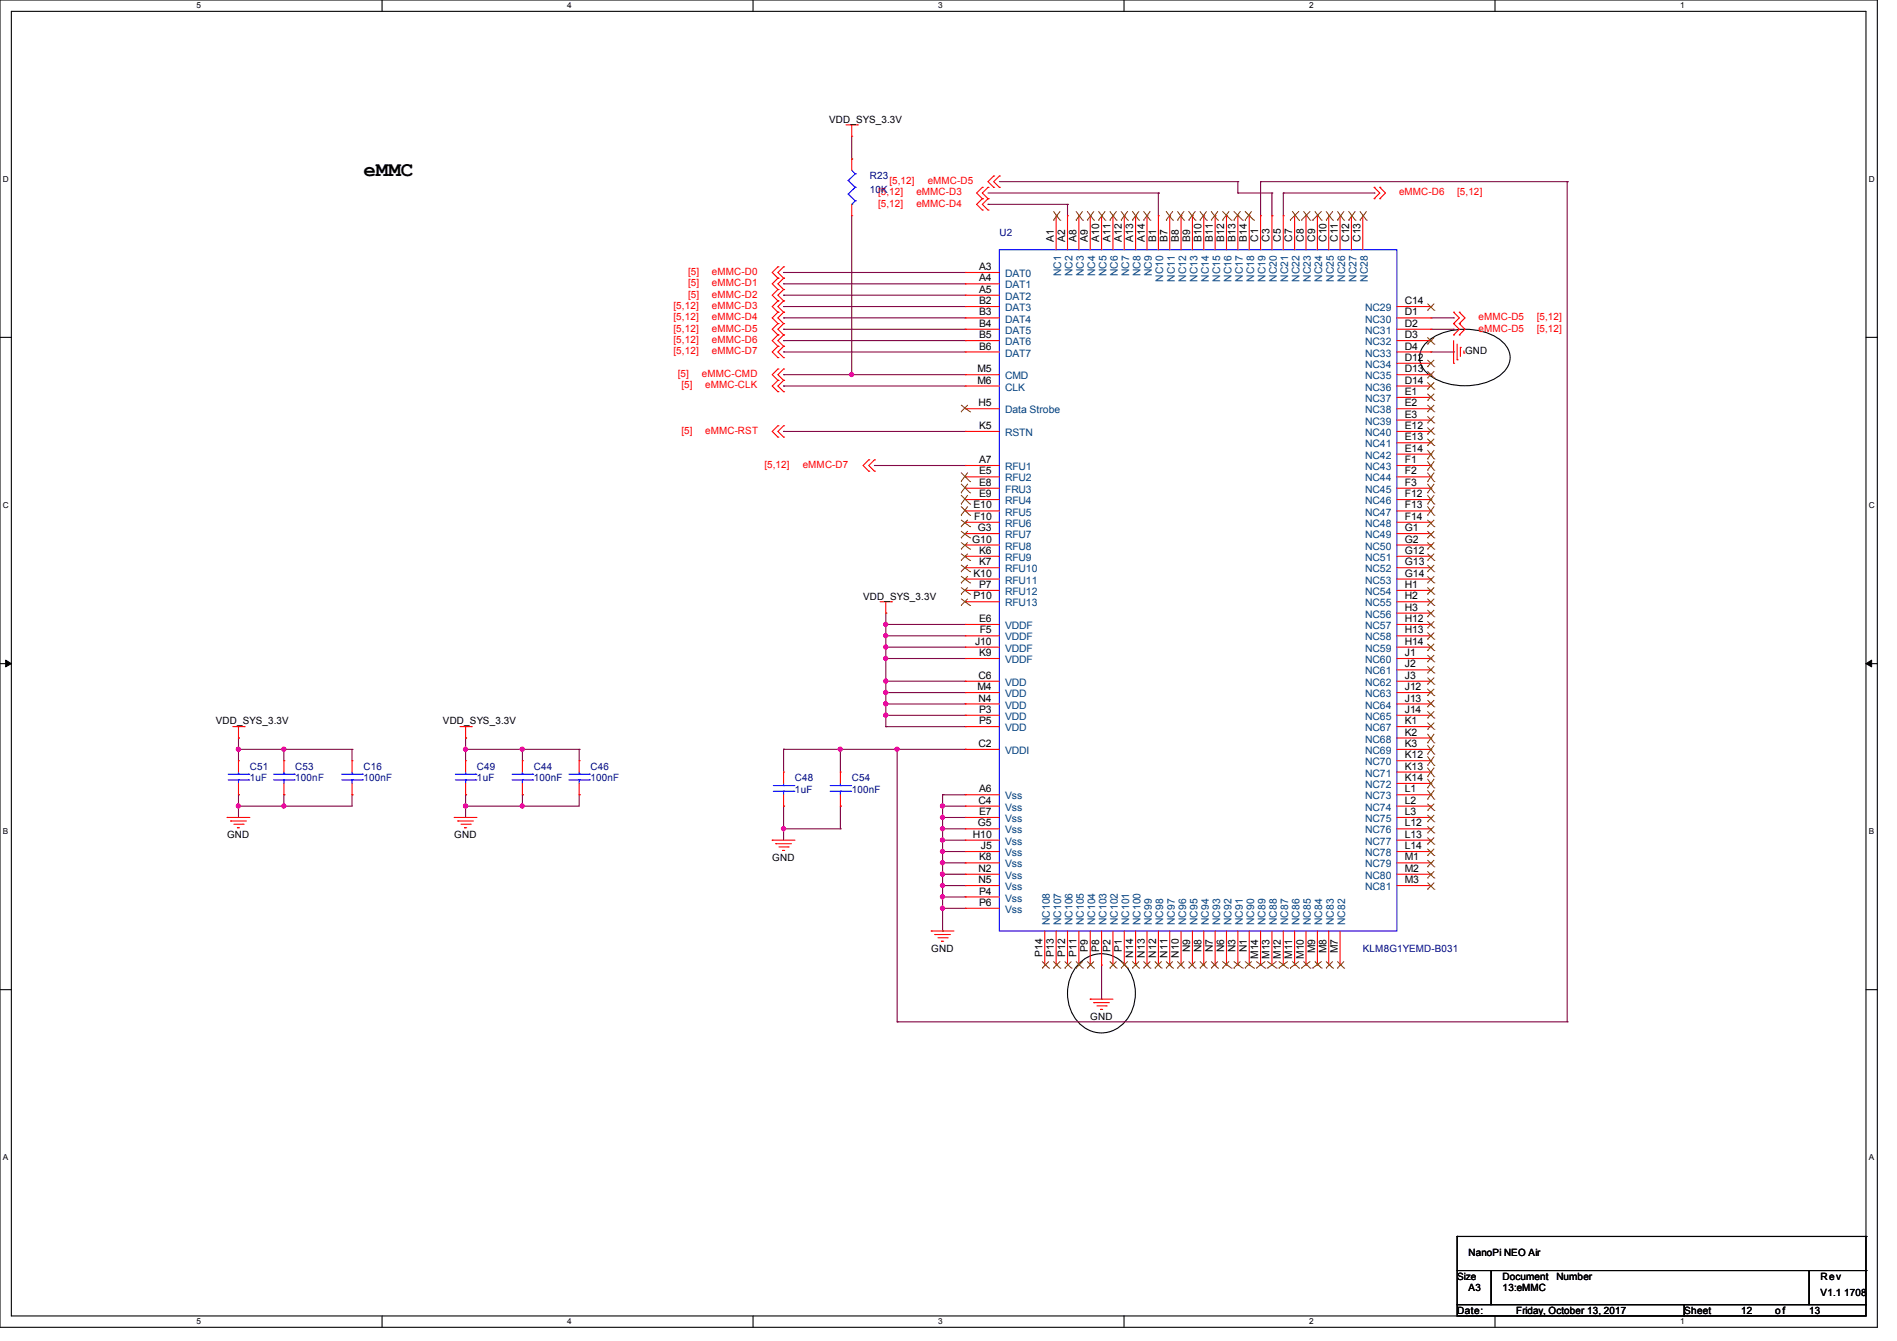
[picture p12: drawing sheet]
<svg xmlns="http://www.w3.org/2000/svg" width="297mm" height="210mm" viewBox="0 0 297 210" stroke-linecap="round" stroke-linejoin="round" font-family="sans-serif">
<path d="M0 0h293.9v207.9h-293.9zM1.8 1.8h290.3v204.3h-290.3z" fill="none" stroke="#000" stroke-width=".17"/>
<g fill="#fff">
<path d="M30.8 .2h.7v1.4h-.7z"/>
<path d="M30.8 206.2h.7v1.4h-.7z"/>
</g>
<path d="M59.8 0v1.8M59.8 206.1v1.8" fill="none" stroke="#000" stroke-width=".17"/>
<g fill="#fff">
<path d="M88.8 .2h.7v1.4h-.7z"/>
<path d="M88.8 206.2h.7v1.4h-.7z"/>
</g>
<path d="M117.9 0v1.8M117.9 206.1v1.8" fill="none" stroke="#000" stroke-width=".17"/>
<g fill="#fff">
<path d="M146.9 .2h.7v1.4h-.7z"/>
<path d="M146.9 206.2h.7v1.4h-.7z"/>
</g>
<path d="M176 0v1.8M176 206.1v1.8" fill="none" stroke="#000" stroke-width=".17"/>
<g fill="#fff">
<path d="M205 .2h.7v1.4h-.7z"/>
<path d="M205 206.2h.7v1.4h-.7z"/>
</g>
<path d="M234.1 0v1.8M234.1 206.1v1.8" fill="none" stroke="#000" stroke-width=".17"/>
<g fill="#fff">
<path d="M263.1 .2h.6v1.4h-.6z"/>
<path d="M263.1 206.2h.6v1.4h-.6z"/>
<path d="M.5 27.3h.9v1.4h-.9z"/>
<path d="M292.6 27.3h.9v1.4h-.9z"/>
<path d="M.5 78.4h.9v1.4h-.9z"/>
<path d="M292.6 78.4h.9v1.4h-.9z"/>
</g>
<path d="M0 52.8h1.8M292.1 52.8h1.8" fill="none" stroke="#000" stroke-width=".17"/>
<g fill="#fff">
<path d="M.5 129.5h.8v1.4h-.8z"/>
<path d="M292.6 129.5h.8v1.4h-.8z"/>
</g>
<path d="M0 103.9h1.8M292.1 103.9h1.8" fill="none" stroke="#000" stroke-width=".17"/>
<path d="M.9 103.4l.9 .5-.9 .5zM292.1 103.9l.9-.5v1z" fill="#000" stroke="#000" stroke-width=".16"/>
<g fill="#fff">
<path d="M.5 180.5h.8v1.4h-.8z"/>
<path d="M292.6 180.5h.8v1.4h-.8z"/>
</g>
<g fill="none" stroke="#000" stroke-width=".17">
<path d="M223.6 53.4a9.9 9.9 0 0 1 11.5 0 3.2 3.2 0 0 1 0 5.2 9.9 9.9 0 0 1-11.5 0 3.2 3.2 0 0 1 0-5.2zM0 155h1.8M169.3 150.5a4.8 4.8 0 0 1 7.4 1.4 6.8 6.8 0 0 1-1.8 9.2 5 5 0 0 1-7.2-2.7 6.9 6.9 0 0 1 1.6-7.9zM292.1 155h1.8M228.1 199h5.4v5.3h-5.4zM228.1 193.6h.1M228.1 193.6v5.4M228.1 193.6h64M233.5 199h49.8v5.3h-49.8zM283.3 199h8.8v5.3h-8.8zM292.1 193.6h.1M292.1 199h.1"/>
<path d="M292.1 193.6v5.4M228.1 204.3h35.6v1.8h-35.6zM263.7 204.3h28.4v1.8h-28.4z"/>
</g>
<g fill="none" stroke="#800040" stroke-width=".17">
<path d="M133.3 24.9h.1M133.3 21.3v3.6M133.3 33.8v24.9M154.7 32h.1M154.7 30.2h26.7M154.7 32h12.4M156.5 28.4h37.3M167.1 32h.1M167.1 32v1.8M181.4 30.2h.1M181.4 30.2v3.6M193.8 28.4h.1"/>
<path d="M193.8 30.2h.1M193.8 30.2h5.3M193.8 28.4v1.8M197.4 28.4h.1M197.4 28.4v5.4M197.4 28.4h48M199.1 30.2h.1M199.1 33.8h.1M199.1 30.2v3.6M200.9 30.2h.1M200.9 30.2v3.6M200.9 30.2h14.2"/>
<path d="M215.1 30.2h.1M245.4 28.4h.1M245.4 28.4v131.6M122.7 42.7h.1M122.7 44.4h.1M122.7 46.2h.1M122.7 48h.1M122.7 49.8h.1M122.7 51.6h.1M122.7 53.3h.1M122.7 55.1h.1M122.7 58.7h.1"/>
<path d="M122.7 42.7h28.4M122.7 44.4h28.4M122.7 46.2h28.4M122.7 48h28.4M122.7 49.8h28.4M122.7 51.6h28.4M122.7 53.3h28.4M122.7 55.1h28.4M122.7 58.7h28.4M133.3 58.7h.1M224 49.8h3.6M224 51.6h3.6"/>
<path d="M224 55.1h3.6M227.6 55.1h.1M227.6 51.6h.1M227.6 49.8h.1M122.7 60.5h.1M122.7 67.6h.1M122.7 60.5h28.4M122.7 67.6h28.4M136.9 72.9h.1M136.9 72.9h14.2M138.7 97.8h.1M138.7 96h.1"/>
<path d="M138.7 99.6h.1M138.7 97.8h12.4M138.7 96v17.8M138.7 99.6h12.4M37.3 117.3h.1M37.3 115.6h.1M37.3 117.3h17.8M37.3 115.6v3.5M44.4 117.3h.1M44.4 117.3v1.8M55.1 117.3h.1M55.1 117.3v1.8"/>
<path d="M72.9 115.6h.1M72.9 117.3h.1M72.9 117.3h17.8M72.9 115.6v3.5M81.8 117.3h.1M81.8 117.3v1.8M90.7 117.3h.1M90.7 117.3v1.8M122.7 117.3h.1M122.7 117.3h28.4M122.7 117.3v3.6M131.6 117.3h.1"/>
<path d="M131.6 117.3v3.6M138.7 101.3h.1M138.7 103.1h.1M138.7 106.7h.1M138.7 108.5h.1M138.7 110.2h.1M138.7 112h.1M138.7 113.8h.1M138.7 101.3h12.4M138.7 103.1h12.4M138.7 106.7h12.4M138.7 108.5h12.4"/>
<path d="M138.7 110.2h12.4M138.7 112h12.4M138.7 113.8h12.4M140.5 117.3h.1M140.5 117.3v42.7M151.1 117.3h.1M37.3 126.2h.1M37.3 124.5h.1M37.3 124.5v3.5M44.4 124.5h.1M44.4 126.2h.1M44.4 124.5v1.7"/>
<path d="M55.1 124.5h.1M55.1 124.5v1.7h-17.8M72.9 126.2h.1M72.9 124.5h.1M72.9 124.5v3.5M81.8 124.5h.1M81.8 126.2h.1M81.8 124.5v1.7M90.7 124.5h.1M90.7 124.5v1.7h-17.8M122.7 129.8h.1M122.7 126.2h.1"/>
<path d="M122.7 126.2v5.4M122.7 129.8h8.9M131.6 129.8h.1M131.6 126.2h.1M131.6 126.2v3.6M147.6 124.5h.1M147.6 126.2h.1M147.6 128h.1M147.6 129.8h.1M147.6 131.6h.1M147.6 133.3h.1M147.6 135.1h.1"/>
<path d="M147.6 136.9h.1M147.6 138.7h.1M147.6 126.2h3.5M147.6 124.5h3.5M147.6 124.5v21.3M147.6 128h3.5M147.6 129.8h3.5M147.6 131.6h3.5M147.6 133.3h3.5M147.6 135.1h3.5M147.6 136.9h3.5M147.6 138.7h3.5"/>
<path d="M147.6 140.5h.1M147.6 142.2h.1M147.6 145.8h.1M147.6 140.5h3.5M147.6 142.2h3.5M172.5 156.5h.1M172.5 151.1v5.4M140.5 160h.1M140.5 160h104.9M245.4 160h.1"/>
</g>
<g fill="#f0f" stroke="#f0f" stroke-width=".17">
<circle cx="81.8" cy="126.2" r=".32"/>
<circle cx="72.9" cy="126.2" r=".32"/>
<circle cx="44.4" cy="117.3" r=".32"/>
<circle cx="37.3" cy="117.3" r=".32"/>
<circle cx="44.4" cy="126.2" r=".32"/>
<circle cx="37.3" cy="126.2" r=".32"/>
<circle cx="138.7" cy="97.8" r=".32"/>
<circle cx="138.7" cy="99.5" r=".32"/>
<circle cx="138.7" cy="101.3" r=".32"/>
<circle cx="138.7" cy="108.4" r=".32"/>
<circle cx="138.7" cy="110.2" r=".32"/>
<circle cx="138.7" cy="112" r=".32"/>
<circle cx="122.7" cy="129.8" r=".32"/>
<circle cx="147.6" cy="126.2" r=".32"/>
<circle cx="147.6" cy="128" r=".32"/>
<circle cx="147.6" cy="129.8" r=".32"/>
<circle cx="147.6" cy="131.6" r=".32"/>
<circle cx="147.6" cy="133.3" r=".32"/>
<circle cx="147.6" cy="135.1" r=".32"/>
<circle cx="147.6" cy="136.9" r=".32"/>
<circle cx="147.6" cy="138.7" r=".32"/>
<circle cx="147.6" cy="140.4" r=".32"/>
<circle cx="147.6" cy="142.2" r=".32"/>
<circle cx="133.3" cy="58.7" r=".32"/>
<circle cx="81.8" cy="117.3" r=".32"/>
<circle cx="72.9" cy="117.3" r=".32"/>
<circle cx="131.6" cy="117.3" r=".32"/>
<circle cx="138.7" cy="106.7" r=".32"/>
<circle cx="138.7" cy="103.1" r=".32"/>
<circle cx="140.4" cy="117.3" r=".32"/>
</g>
<g fill="none" stroke="#f00" stroke-width=".17">
<path d="M132.5 19.6h1.7M133.3 19.6v1.7M134.2 19.6h.1M133.3 21.3h.1M133.3 24.9h.1M133.3 33.8h.1M133.3 24.9v1.8M133.3 32v1.8M153.8 32.9h.1M153.8 31.1h.1M153.8 29.3h.1M153.8 31.1l-.9 .9 .9 .9"/>
<path d="M153.8 29.3l-.9 .9 .9 .9M154.7 32.9h.1M154.7 31.1h.1M154.7 29.3h.1M154.7 31.1l-.9 .9 .9 .9M154.7 29.3l-.9 .9 .9 .9M155.6 29.3h.1M155.6 27.6h.1M155.6 27.6l-.9 .8 .9 .9M156.5 29.3h.1M156.5 27.6h.1M156.5 27.6l-.9 .8 .9 .9"/>
<path d="M165.4 33.8h.1M165.4 33.8v5.3M167.1 33.8h.1M167.1 33.8v5.3M168.9 33.8h.1M168.9 33.8v5.3M170.7 33.8h.1M170.7 33.8v5.3M172.5 33.8h.1M172.5 33.8v5.3M174.2 33.8h.1M174.2 33.8v5.3"/>
<path d="M176 33.8h.1M176 33.8v5.3M177.8 33.8h.1M177.8 33.8v5.3M179.6 33.8h.1M179.6 33.8v5.3M181.4 33.8h.1M181.4 33.8v5.3M183.1 33.8h.1M183.1 33.8v5.3M184.9 33.8h.1M184.9 33.8v5.3"/>
<path d="M186.7 33.8h.1M186.7 33.8v5.3M188.5 33.8h.1M188.5 33.8v5.3M190.2 33.8h.1M190.2 33.8v5.3M192 33.8h.1M192 33.8v5.3M193.8 33.8h.1M193.8 33.8v5.3M195.6 33.8h.1M195.6 33.8v5.3"/>
<path d="M197.4 33.8h.1M197.4 33.8v5.3M199.1 33.8h.1M199.1 33.8v5.3M200.9 33.8h.1M200.9 33.8v5.3M202.7 33.8h.1M202.7 33.8v5.3M204.5 33.8h.1M204.5 33.8v5.3M206.2 33.8h.1M206.2 33.8v5.3"/>
<path d="M208 33.8h.1M208 33.8v5.3M209.8 33.8h.1M209.8 33.8v5.3M211.6 33.8h.1M211.6 33.8v5.3M213.4 33.8h.1M213.4 33.8v5.3M215.1 31.1h.1M215.1 29.3h.1M215.1 29.3l.9 .9-.9 .9M216 31.1h.1"/>
<path d="M216 29.3h.1M216 29.3l.9 .9-.9 .9M121.8 59.6h.1M121.8 57.8h.1M121.8 43.6h.1M121.8 41.8h.1M121.8 45.3h.1M121.8 47.1h.1M121.8 48.9h.1M121.8 50.7h.1M121.8 52.5h.1M121.8 54.2h.1"/>
<path d="M121.8 56h.1M121.8 59.6l-.9 .9 .9 .8M121.8 57.8l-.9 .9 .9 .9M121.8 41.8l-.9 .9 .9 .9M121.8 43.6l-.9 .8 .9 .9M121.8 45.3l-.9 .9 .9 .9M121.8 47.1l-.9 .9 .9 .9M121.8 48.9l-.9 .9 .9 .9M121.8 50.7l-.9 .9 .9 .9M121.8 52.5l-.9 .8 .9 .9M121.8 54.2l-.9 .9 .9 .9M122.7 59.6h.1"/>
<path d="M122.7 57.8h.1M122.7 43.6h.1M122.7 41.8h.1M122.7 45.3h.1M122.7 47.1h.1M122.7 48.9h.1M122.7 50.7h.1M122.7 52.5h.1M122.7 54.2h.1M122.7 56h.1M122.7 59.6l-.9 .9 .9 .8M122.7 57.8l-.9 .9 .9 .9"/>
<path d="M122.7 41.8l-.9 .9 .9 .9M122.7 43.6l-.9 .8 .9 .9M122.7 45.3l-.9 .9 .9 .9M122.7 47.1l-.9 .9 .9 .9M122.7 48.9l-.9 .9 .9 .9M122.7 50.7l-.9 .9 .9 .9M122.7 52.5l-.9 .8 .9 .9M122.7 54.2l-.9 .9 .9 .9M151.1 42.7h.1M151.1 44.4h.1M151.1 46.2h.1M151.1 48h.1"/>
<path d="M151.1 49.8h.1M151.1 51.6h.1M151.1 53.3h.1M151.1 55.1h.1M151.1 58.7h.1M151.1 42.7h5.4M151.1 44.4h5.4M151.1 46.2h5.4M151.1 48h5.4M151.1 49.8h5.4M151.1 51.6h5.4M151.1 53.3h5.4"/>
<path d="M151.1 55.1h5.4M151.1 58.7h5.4M218.7 48h5.3M218.7 49.8h5.3M218.7 51.6h5.3M218.7 53.3h5.3M218.7 55.1h5.3M218.7 56.9h5.3M218.7 58.7h5.3M224 48h.1M224 49.8h.1M224 51.6h.1"/>
<path d="M224 53.3h.1M224 55.1h.1M224 56.9h.1M224 58.7h.1M227.6 56.9h.1M227.6 52.5h.1M227.6 50.7h.1M227.6 48.9h.1M227.6 53.3v3.6M227.6 50.7l.9 .9-.9 .9M227.6 48.9l.9 .9-.9 .9M228.1 56.3h.1"/>
<path d="M228.1 53.9v2.4M228.5 52.5h.1M228.5 50.7h.1M228.5 48.9h.1M228.5 50.7l.9 .9-.9 .9M228.5 48.9l.9 .9-.9 .9M228.6 54.4h.1M228.6 54.4v1.4M229.2 55.3h.1M229.2 54.9v.4M121.8 61.3h.1M121.8 68.5h.1"/>
<path d="M121.8 66.7h.1M121.8 66.7l-.9 .9 .9 .9M122.7 61.3h.1M122.7 68.5h.1M122.7 66.7h.1M122.7 66.7l-.9 .9 .9 .9M136 73.8h.1M136 72h.1M136 72l-.9 .9 .9 .9M136.9 73.8h.1M136.9 72h.1M136.9 72l-.9 .9 .9 .9"/>
<path d="M151.1 72.9h.1M151.1 74.7h.1M151.1 76.5h.1M151.1 78.2h.1M151.1 64h.1M151.1 67.6h.1M151.1 60.5h.1M151.1 72.9h5.4M151.1 60.5h5.4M151.1 64h5.4M151.1 74.7h5.4M151.1 76.5h5.4"/>
<path d="M151.1 78.2h5.4M151.1 67.6h5.4M218.7 72.9h5.3M218.7 60.5h5.3M218.7 62.2h5.3M218.7 64h5.3M218.7 65.8h5.3M218.7 74.7h5.3M218.7 76.5h5.3M218.7 78.2h5.3M218.7 67.6h5.3M218.7 69.3h5.3"/>
<path d="M218.7 71.1h5.3M224 60.5h.1M224 62.2h.1M224 64h.1M224 65.8h.1M224 67.6h.1M224 69.3h.1M224 71.1h.1M224 72.9h.1M224 74.7h.1M224 76.5h.1M224 78.2h.1"/>
<path d="M137.8 94.2h1.8M138.7 96h.1M138.7 94.2v1.8M139.6 94.2h.1M151.1 97.8h.1M151.1 80h.1M151.1 99.6h.1M151.1 81.8h.1M151.1 83.6h.1M151.1 85.3h.1M151.1 87.1h.1M151.1 88.9h.1"/>
<path d="M151.1 90.7h.1M151.1 92.5h.1M151.1 94.2h.1M151.1 94.2h5.4M151.1 97.8h5.4M151.1 80h5.4M151.1 99.6h5.4M151.1 81.8h5.4M151.1 83.6h5.4M151.1 85.3h5.4M151.1 87.1h5.4M151.1 88.9h5.4"/>
<path d="M151.1 90.7h5.4M151.1 92.5h5.4M218.7 94.2h5.3M218.7 97.8h5.3M218.7 80h5.3M218.7 99.6h5.3M218.7 81.8h5.3M218.7 83.6h5.3M218.7 85.3h5.3M218.7 87.1h5.3M218.7 88.9h5.3M218.7 90.7h5.3"/>
<path d="M218.7 92.5h5.3M218.7 96h5.3M224 80h.1M224 81.8h.1M224 83.6h.1M224 85.3h.1M224 87.1h.1M224 88.9h.1M224 90.7h.1M224 92.5h.1M224 94.2h.1M224 96h.1"/>
<path d="M224 97.8h.1M224 99.6h.1M36.4 113.8h1.8M37.3 115.6h.1M37.3 119.1h.1M37.3 113.8v1.8M37.3 119.1v1.8M38.2 113.8h.1M44.4 119.1h.1M44.4 119.1v1.8M55.1 119.1h.1M55.1 119.1v1.8"/>
<path d="M72 113.8h1.8M72.9 115.6h.1M72.9 119.1h.1M72.9 113.8v1.8M72.9 119.1v1.8M73.8 113.8h.1M81.8 119.1h.1M81.8 119.1v1.8M90.7 119.1h.1M90.7 119.1v1.8M151.1 117.3h.1M151.1 106.7h.1"/>
<path d="M151.1 101.3h.1M151.1 103.1h.1M151.1 108.5h.1M151.1 110.2h.1M151.1 112h.1M151.1 113.8h.1M151.1 113.8h5.4M151.1 117.3h5.4M151.1 106.7h5.4M151.1 101.3h5.4M151.1 103.1h5.4M151.1 108.5h5.4"/>
<path d="M151.1 110.2h5.4M151.1 112h5.4M218.7 113.8h5.3M218.7 117.3h5.3M218.7 106.7h5.3M218.7 101.3h5.3M218.7 103.1h5.3M218.7 104.9h5.3M218.7 108.5h5.3M218.7 110.2h5.3M218.7 112h5.3M218.7 115.6h5.3"/>
<path d="M218.7 119.1h5.3M224 101.3h.1M224 103.1h.1M224 104.9h.1M224 106.7h.1M224 108.5h.1M224 110.2h.1M224 112h.1M224 113.8h.1M224 115.6h.1M224 117.3h.1M224 119.1h.1"/>
<path d="M35.6 128h.1M35.6 128h3.5M36.1 128.6h.1M36.1 128.6h2.5M36.6 129.1h1.5M37.2 129.6h.1M37.2 129.6h.3M37.3 124.5h.1M37.3 122.7v1.8M38.1 129.1h.1M44.4 124.5h.1M44.4 122.7v1.8"/>
<path d="M55.1 124.5h.1M55.1 122.7v1.8M71.1 128h.1M71.1 128h3.6M71.7 128.6h.1M71.7 128.6h2.4M72.2 129.1h1.4M72.7 129.6h.1M72.7 129.6h.4M72.9 124.5h.1M72.9 122.7v1.8M73.6 129.1h.1"/>
<path d="M81.8 124.5h.1M81.8 122.7v1.8M90.7 124.5h.1M90.7 122.7v1.8M120.9 131.6h.1M120.9 131.6h3.6M121.5 132.1h.1M121.5 132.1h2.4M122 132.6h1.4M122.5 133.2h.1M122.5 133.2h.4M122.7 120.9h.1"/>
<path d="M122.7 126.2h.1M122.7 120.9v1.8M122.7 124.5v1.7M123.4 132.6h.1M131.6 120.9h.1M131.6 126.2h.1M131.6 120.9v1.8M131.6 124.5v1.7M151.1 124.5h.1M151.1 126.2h.1M151.1 128h.1M151.1 129.8h.1"/>
<path d="M151.1 131.6h.1M151.1 133.3h.1M151.1 135.1h.1M151.1 136.9h.1M151.1 138.7h.1M151.1 131.6h5.4M151.1 128h5.4M151.1 124.5h5.4M151.1 126.2h5.4M151.1 129.8h5.4M151.1 133.3h5.4M151.1 135.1h5.4"/>
<path d="M151.1 136.9h5.4M151.1 138.7h5.4M218.7 131.6h5.3M218.7 128h5.3M218.7 124.5h5.3M218.7 126.2h5.3M218.7 129.8h5.3M218.7 133.3h5.3M218.7 135.1h5.3M218.7 120.9h5.3M218.7 122.7h5.3M218.7 136.9h5.3"/>
<path d="M218.7 138.7h5.3M224 120.9h.1M224 122.7h.1M224 124.5h.1M224 126.2h.1M224 128h.1M224 129.8h.1M224 131.6h.1M224 133.3h.1M224 135.1h.1M224 136.9h.1M224 138.7h.1"/>
<path d="M145.8 145.8h.1M145.8 145.8h3.6M146.3 146.3h.1M146.3 146.3h2.5M146.9 146.9h1.4M147.4 147.4h.1M147.4 147.4h.3M148.3 146.9h.1M151.1 140.5h.1M151.1 142.2h.1M151.1 140.5h5.4M151.1 142.2h5.4"/>
<path d="M163.6 151.1h.1M163.6 145.8v5.3M165.4 151.1h.1M165.4 145.8v5.3M167.1 151.1h.1M167.1 145.8v5.3M168.9 151.1h.1M168.9 145.8v5.3M170.7 156.5h.1M170.7 151.1h.1M170.7 156.5h3.5M170.7 145.8v5.3"/>
<path d="M171.2 157h.1M171.2 157h2.5M171.7 157.5h1.5M172.3 158.1h.1M172.3 158.1h.3M172.5 151.1h.1M172.5 145.8v5.3M173.2 157.5h.1M174.2 151.1h.1M174.2 145.8v5.3M176 151.1h.1M176 145.8v5.3"/>
<path d="M177.8 151.1h.1M177.8 145.8v5.3M179.6 151.1h.1M179.6 145.8v5.3M181.4 151.1h.1M181.4 145.8v5.3M183.1 151.1h.1M183.1 145.8v5.3M184.9 151.1h.1M184.9 145.8v5.3M186.7 151.1h.1M186.7 145.8v5.3"/>
<path d="M188.5 151.1h.1M188.5 145.8v5.3M190.2 151.1h.1M190.2 145.8v5.3M192 151.1h.1M192 145.8v5.3M193.8 151.1h.1M193.8 145.8v5.3M195.6 151.1h.1M195.6 145.8v5.3M197.4 151.1h.1M197.4 145.8v5.3"/>
<path d="M199.1 151.1h.1M199.1 145.8v5.3M200.9 151.1h.1M200.9 145.8v5.3M202.7 151.1h.1M202.7 145.8v5.3M204.5 151.1h.1M204.5 145.8v5.3M206.2 151.1h.1M206.2 145.8v5.3M208 151.1h.1M208 145.8v5.3"/>
<path d="M209.8 151.1h.1M209.8 145.8v5.3"/>
</g>
<g fill="none" stroke="#00f" stroke-width=".17">
<path d="M132.8 28.3h.1M132.8 30.4h.1M132.8 28.3l1.1 1M132.8 30.4l1.1 1.1M133.3 32h.1M133.3 26.7l.6 .5M133.9 27.2h.1M133.9 29.3h.1M133.9 31.5h.1M133.9 27.2l-1.1 1.1M133.9 29.3l-1.1 1.1M133.9 31.5l-.6 .5"/>
<path d="M156.5 39.1h62.2v106.7h-62.2zM35.7 122.1h3.2M35.7 121.2h3.2M37.3 121.2h.1M37.3 122.1h.1M37.3 120.9v.3M37.3 122.1v.6M38.9 122.1h.1M38.9 121.2h.1M42.8 122.1h3.3M42.8 121.2h3.3M44.4 121.2h.1"/>
<path d="M44.4 122.1h.1M44.4 120.9v.3M44.4 122.1v.6M46.1 122.1h.1M46.1 121.2h.1M53.5 122.1h3.2M53.5 121.2h3.2M55.1 121.2h.1M55.1 122.1h.1M55.1 120.9v.3M55.1 122.1v.6M56.7 122.1h.1"/>
<path d="M56.7 121.2h.1M71.3 122.1h3.2M71.3 121.2h3.2M72.9 121.2h.1M72.9 122.1h.1M72.9 120.9v.3M72.9 122.1v.6M74.5 122.1h.1M74.5 121.2h.1M80.2 122.1h3.2M80.2 121.2h3.2M81.8 121.2h.1"/>
<path d="M81.8 122.1h.1M81.8 120.9v.3M81.8 122.1v.6M83.4 122.1h.1M83.4 121.2h.1M89.1 122.1h3.2M89.1 121.2h3.2M90.7 121.2h.1M90.7 122.1h.1M90.7 120.9v.3M90.7 122.1v.6M92.3 122.1h.1"/>
<path d="M92.3 121.2h.1M121.1 123.9h3.2M121.1 123h3.2M122.7 123h.1M122.7 123.9h.1M122.7 122.7v.3M122.7 123.9v.6M124.3 123.9h.1M124.3 123h.1M130 123.9h3.2M130 123h3.2M131.6 123h.1"/>
<path d="M131.6 123.9h.1M131.6 122.7v.3M131.6 123.9v.6M133.2 123.9h.1M133.2 123h.1"/>
</g>
<g fill="none" stroke="#804000" stroke-width=".16">
<path d="M164.9 34.5h.1M164.9 33.1l1.1 1.4M166 34.5h.1M166 33.1l-1.1 1.4M168.5 34.5h.1M168.5 33.1l1 1.4M169.5 34.5h.1M169.5 33.1l-1 1.4M170.2 34.5h.1M170.2 33.1l1.1 1.4M171.3 34.5h.1M171.3 33.1l-1.1 1.4"/>
<path d="M172 34.5h.1M172 33.1l1 1.4M173 34.5h.1M173 33.1l-1 1.4M173.7 34.5h.1M173.7 33.1l1.1 1.4M174.8 34.5h.1M174.8 33.1l-1.1 1.4M175.5 34.5h.1M175.5 33.1l1.1 1.4M176.6 34.5h.1M176.6 33.1l-1.1 1.4"/>
<path d="M177.3 34.5h.1M177.3 33.1l1 1.4M178.3 34.5h.1M178.3 33.1l-1 1.4M179 34.5h.1M179 33.1l1.1 1.4M180.1 34.5h.1M180.1 33.1l-1.1 1.4M182.6 34.5h.1M182.6 33.1l1 1.4M183.6 34.5h.1M183.6 33.1l-1 1.4"/>
<path d="M184.3 34.5h.1M184.3 33.1l1.1 1.4M185.4 34.5h.1M185.4 33.1l-1.1 1.4M186.1 34.5h.1M186.1 33.1l1 1.4M187.1 34.5h.1M187.1 33.1l-1 1.4M187.9 34.5h.1M187.9 33.1l1 1.4M188.9 34.5h.1M188.9 33.1l-1 1.4"/>
<path d="M189.6 34.5h.1M189.6 33.1l1.1 1.4M190.7 34.5h.1M190.7 33.1l-1.1 1.4M191.4 34.5h.1M191.4 33.1l1.4 1.4M192.4 33.1l-1 1.4M192.8 34.5h.1M193.1 34.5h.1M193.1 33.1l1.5 1.4M194.2 33.1l-1.1 1.4M194.6 34.5h.1"/>
<path d="M194.9 34.5h.1M194.9 33.1l1.4 1.4M196 33.1l-1.1 1.4M196.3 34.5h.1M202 34.5h.1M202.3 33.1l1.1 1.4M203.4 34.5h.1M203.4 33.1l-1.4 1.4M203.7 34.5h.1M204.1 33.1l1 1.4M205.1 34.5h.1M205.1 33.1l-1.4 1.4"/>
<path d="M205.5 34.5h.1M205.8 33.1l1.1 1.4M206.9 34.5h.1M206.9 33.1l-1.4 1.4M207.6 34.5h.1M207.6 33.1l1.1 1.4M208.7 34.5h.1M208.7 33.1l-1.1 1.4M209.4 34.5h.1M209.4 33.1l1 1.4M210.4 34.5h.1M210.4 33.1l-1 1.4"/>
<path d="M211.1 34.5h.1M211.1 33.1l1.1 1.4M212.2 34.5h.1M212.2 33.1l-1.1 1.4M212.9 34.5h.1M212.9 33.1l1.1 1.4M214 34.5h.1M214 33.1l-1.1 1.4M223.5 48.6h.1M223.5 53.9h.1M223.5 57.4h.1M223.5 59.2h.1"/>
<path d="M223.5 47.5l1 1.1M223.5 52.8l1 1.1M223.5 56.4l1 1M223.5 58.1l1 1.1M223.5 59.9l1 1.1M224.5 48.6h.1M224.5 53.9h.1M224.5 57.4h.1M224.5 59.2h.1M224.5 47.5l-1 1.1M224.5 52.8l-1 1.1M224.5 56.4l-1 1"/>
<path d="M224.5 58.1l-1 1.1M224.5 59.9l-1 1.1M150.5 75.4h.1M150.5 77.2h.1M150.5 78.9h.1M150.5 64.5h.1M150.5 74l1.4 1.4M150.5 75.8l1.4 1.4M150.5 77.5l1.4 1.4M150.5 79.3l1.4 1.4M150.5 63.4l1.4 1.1M151.5 75.8l-1 1.4"/>
<path d="M151.5 74l-1 1.4M151.5 77.5l-1 1.4M151.5 79.3l-1 1.4M151.5 63.4l-1 1.1M151.9 75.4h.1M151.9 77.2h.1M151.9 78.9h.1M151.9 64.5h.1M223.5 61h.1M223.5 62.7h.1M223.5 64.5h.1M223.5 66.2h.1"/>
<path d="M223.5 68h.1M223.5 69.8h.1M223.5 71.9h.1M223.5 73.7h.1M223.5 75.4h.1M223.5 77.2h.1M223.5 78.9h.1M223.5 61.7l1 1M223.5 63.4l1 1.1M223.5 65.2l1 1M223.5 66.9l1 1.1M223.5 68.7l1 1.1"/>
<path d="M223.5 70.5l1 1.4M223.5 72.2l1 1.5M223.5 74l1 1.4M223.5 75.8l1 1.4M223.5 77.5l1 1.4M223.5 79.3l1 1.4M224.5 61h.1M224.5 62.7h.1M224.5 64.5h.1M224.5 66.2h.1M224.5 68h.1M224.5 69.8h.1"/>
<path d="M224.5 71.9h.1M224.5 73.7h.1M224.5 75.4h.1M224.5 77.2h.1M224.5 78.9h.1M224.5 61.7l-1 1M224.5 63.4l-1 1.1M224.5 65.2l-1 1M224.5 66.9l-1 1.1M224.5 68.7l-1 1.1M224.5 70.5l-1 1.4M224.5 72.2l-1 1.5"/>
<path d="M224.5 74l-1 1.4M224.5 75.8l-1 1.4M224.5 77.5l-1 1.4M224.5 79.3l-1 1.4M150.5 80.7h.1M150.5 82.5h.1M150.5 84.2h.1M150.5 86h.1M150.5 87.8h.1M150.5 89.5h.1M150.5 91.3h.1M150.5 93.1h.1"/>
<path d="M150.5 94.8h.1M150.5 81.4l1.4 1.1M150.5 83.2l1.4 1M150.5 84.9l1.4 1.1M150.5 86.7l1.4 1.1M150.5 88.5l1.4 1M150.5 90.2l1.4 1.1M150.5 92l1.4 1.1M150.5 93.8l1.4 1M151.5 84.9l-1 1.1M151.5 86.7l-1 1.1M151.5 88.5l-1 1"/>
<path d="M151.5 81.4l-1 1.1M151.5 83.2l-1 1M151.5 90.2l-1 1.1M151.5 92l-1 1.1M151.5 93.8l-1 1M151.9 80.7h.1M151.9 82.5h.1M151.9 84.2h.1M151.9 86h.1M151.9 87.8h.1M151.9 89.5h.1M151.9 91.3h.1"/>
<path d="M151.9 93.1h.1M151.9 94.8h.1M223.5 80.7h.1M223.5 82.5h.1M223.5 84.2h.1M223.5 86h.1M223.5 87.8h.1M223.5 89.5h.1M223.5 91.3h.1M223.5 93.1h.1M223.5 94.8h.1M223.5 96.6h.1"/>
<path d="M223.5 98.3h.1M223.5 81.4l1 1.1M223.5 83.2l1 1M223.5 84.9l1 1.1M223.5 86.7l1 1.1M223.5 88.5l1 1M223.5 90.2l1 1.1M223.5 92l1 1.1M223.5 93.8l1 1M223.5 95.5l1 1.1M223.5 97.3l1 1M223.5 99.1l1 1"/>
<path d="M224.5 80.7h.1M224.5 82.5h.1M224.5 84.2h.1M224.5 86h.1M224.5 87.8h.1M224.5 89.5h.1M224.5 91.3h.1M224.5 93.1h.1M224.5 94.8h.1M224.5 96.6h.1M224.5 98.3h.1M224.5 81.4l-1 1.1"/>
<path d="M224.5 83.2l-1 1M224.5 84.9l-1 1.1M224.5 86.7l-1 1.1M224.5 88.5l-1 1M224.5 90.2l-1 1.1M224.5 92l-1 1.1M224.5 93.8l-1 1M224.5 95.5l-1 1.1M224.5 97.3l-1 1M224.5 99.1l-1 1M223.5 100.1h.1M223.5 101.9h.1"/>
<path d="M223.5 103.6h.1M223.5 105.4h.1M223.5 107.2h.1M223.5 108.9h.1M223.5 110.7h.1M223.5 112.5h.1M223.5 114.2h.1M223.5 116.3h.1M223.5 118.1h.1M223.5 119.9h.1M223.5 100.8l1 1.1M223.5 102.6l1 1"/>
<path d="M223.5 104.3l1 1.1M223.5 106.1l1 1.1M223.5 107.9l1 1M223.5 109.6l1 1.1M223.5 111.4l1 1.1M223.5 113.2l1 1M223.5 114.9l1 1.4M223.5 116.7l1 1.4M223.5 118.5l1 1.4M224.5 100.1h.1M224.5 101.9h.1M224.5 103.6h.1"/>
<path d="M224.5 105.4h.1M224.5 107.2h.1M224.5 108.9h.1M224.5 110.7h.1M224.5 112.5h.1M224.5 114.2h.1M224.5 116.3h.1M224.5 118.1h.1M224.5 119.9h.1M224.5 100.8l-1 1.1M224.5 102.6l-1 1M224.5 104.3l-1 1.1"/>
<path d="M224.5 106.1l-1 1.1M224.5 107.9l-1 1M224.5 109.6l-1 1.1M224.5 111.4l-1 1.1M224.5 113.2l-1 1M224.5 114.9l-1 1.4M224.5 116.7l-1 1.4M224.5 118.5l-1 1.4M223.5 121.6h.1M223.5 123.4h.1M223.5 125.2h.1M223.5 126.9h.1"/>
<path d="M223.5 128.7h.1M223.5 130.4h.1M223.5 132.2h.1M223.5 134h.1M223.5 135.7h.1M223.5 137.5h.1M223.5 139.3h.1M223.5 120.2l1 1.4M223.5 122l1 1.4M223.5 123.7l1 1.5M223.5 125.9l1 1M223.5 127.6l1 1.1"/>
<path d="M223.5 129.4l1 1M223.5 131.2l1 1M223.5 132.9l1 1.1M223.5 134.7l1 1M223.5 136.4l1 1.1M223.5 138.2l1 1.1M224.5 121.6h.1M224.5 123.4h.1M224.5 125.2h.1M224.5 126.9h.1M224.5 128.7h.1M224.5 130.4h.1"/>
<path d="M224.5 132.2h.1M224.5 134h.1M224.5 135.7h.1M224.5 137.5h.1M224.5 139.3h.1M224.5 120.2l-1 1.4M224.5 122l-1 1.4M224.5 123.7l-1 1.5M224.5 125.9l-1 1M224.5 127.6l-1 1.1M224.5 129.4l-1 1M224.5 131.2l-1 1"/>
<path d="M224.5 132.9l-1 1.1M224.5 134.7l-1 1M224.5 136.4l-1 1.1M224.5 138.2l-1 1.1M163.2 151.6h.1M163.2 150.6l1 1M164.2 151.6h.1M164.2 150.6l-1 1M164.9 151.6h.1M164.9 150.6l1.1 1M166 151.6h.1M166 150.6l-1.1 1"/>
<path d="M166.7 151.6h.1M166.7 150.6l1 1M167.7 151.6h.1M167.7 150.6l-1 1M168.5 151.6h.1M168.5 150.6l1 1M169.5 151.6h.1M169.5 150.6l-1 1M170.2 151.6h.1M170.2 150.6l1.1 1M171.3 151.6h.1M171.3 150.6l-1.1 1"/>
<path d="M173.7 151.6h.1M173.7 150.6l1.1 1M174.8 151.6h.1M174.8 150.6l-1.1 1M175.5 151.6h.1M175.5 150.6l1.1 1M176.6 151.6h.1M176.6 150.6l-1.1 1M177.3 151.6h.1M177.3 150.6l1 1M178.3 151.6h.1M178.3 150.6l-1 1"/>
<path d="M179 151.6h.1M179 150.6l1.1 1M180.1 151.6h.1M180.1 150.6l-1.1 1M180.8 151.6h.1M180.8 150.6l1.1 1M181.9 151.6h.1M181.9 150.6l-1.1 1M182.6 151.6h.1M182.6 150.6l1 1M183.6 151.6h.1M183.6 150.6l-1 1"/>
<path d="M184.3 151.6h.1M184.3 150.6l1.1 1M185.4 151.6h.1M185.4 150.6l-1.1 1M186.1 151.6h.1M186.1 150.6l1 1M187.1 151.6h.1M187.1 150.6l-1 1M187.9 151.6h.1M187.9 150.6l1 1M188.9 151.6h.1M188.9 150.6l-1 1"/>
<path d="M189.6 151.6h.1M189.6 150.6l1.1 1M190.7 151.6h.1M190.7 150.6l-1.1 1M191.4 151.6h.1M191.4 150.6l1.4 1M192.4 150.6l-1 1M192.8 151.6h.1M193.1 151.6h.1M193.1 150.6l1.5 1M194.2 150.6l-1.1 1M194.6 151.6h.1"/>
<path d="M194.9 151.6h.1M194.9 150.6l1.4 1M196 150.6l-1.1 1M196.3 151.6h.1M196.7 151.6h.1M196.7 150.6l1.4 1M198.1 151.6h.1M198.1 150.6l-1.4 1M198.4 151.6h.1M198.4 150.6l1.4 1M199.8 151.6h.1M199.8 150.6l-1.4 1"/>
<path d="M200.2 151.6h.1M200.2 150.6l1.4 1M201.6 151.6h.1M201.6 150.6l-1.4 1M202 151.6h.1M202.3 150.6l1.1 1M203.4 151.6h.1M203.4 150.6l-1.4 1M203.7 151.6h.1M204.1 150.6l1 1M205.1 151.6h.1M205.1 150.6l-1.4 1"/>
<path d="M205.5 151.6h.1M205.8 150.6l1.1 1M206.9 151.6h.1M206.9 150.6l-1.4 1M207.6 151.6h.1M207.6 150.6l1.1 1M208.7 151.6h.1M208.7 150.6l-1.1 1M209.4 151.6h.1M209.4 150.6l1 1M210.4 151.6h.1M210.4 150.6l-1 1"/>
</g>
<text font-size="3.3" x="56.9" y="27.6">eMMC</text>
<g font-size="1.6">
<text x="129.8" y="19.2">VDD_SYS_3.3V</text>
<text x="165" y="37.9" transform="rotate(-90 165 37.9)">A1</text>
<text x="166.8" y="37.9" transform="rotate(-90 166.8 37.9)">A2</text>
<text x="168.5" y="37.9" transform="rotate(-90 168.5 37.9)">A8</text>
<text x="170.3" y="37.9" transform="rotate(-90 170.3 37.9)">A9</text>
<text x="172.1" y="37.9" transform="rotate(-90 172.1 37.9)">A10</text>
<text x="173.9" y="37.9" transform="rotate(-90 173.9 37.9)">A11</text>
<text x="175.7" y="37.9" transform="rotate(-90 175.7 37.9)">A12</text>
<text x="177.4" y="37.9" transform="rotate(-90 177.4 37.9)">A13</text>
<text x="179.2" y="37.9" transform="rotate(-90 179.2 37.9)">A14</text>
<text x="181" y="37.9" transform="rotate(-90 181 37.9)">B1</text>
<text x="182.8" y="37.9" transform="rotate(-90 182.8 37.9)">B7</text>
<text x="184.5" y="37.9" transform="rotate(-90 184.5 37.9)">B8</text>
<text x="186.3" y="37.9" transform="rotate(-90 186.3 37.9)">B9</text>
<text x="188.1" y="37.9" transform="rotate(-90 188.1 37.9)">B10</text>
<text x="189.9" y="37.9" transform="rotate(-90 189.9 37.9)">B11</text>
<text x="191.7" y="37.9" transform="rotate(-90 191.7 37.9)">B12</text>
<text x="193.4" y="37.9" transform="rotate(-90 193.4 37.9)">B13</text>
<text x="195.2" y="37.9" transform="rotate(-90 195.2 37.9)">B14</text>
<text x="197" y="37.9" transform="rotate(-90 197 37.9)">C1</text>
<text x="198.8" y="37.9" transform="rotate(-90 198.8 37.9)">C3</text>
<text x="200.6" y="37.9" transform="rotate(-90 200.6 37.9)">C5</text>
<text x="202.3" y="37.9" transform="rotate(-90 202.3 37.9)">C7</text>
<text x="204.1" y="37.9" transform="rotate(-90 204.1 37.9)">C8</text>
<text x="205.9" y="37.9" transform="rotate(-90 205.9 37.9)">C9</text>
<text x="207.7" y="37.9" transform="rotate(-90 207.7 37.9)">C10</text>
<text x="209.4" y="37.9" transform="rotate(-90 209.4 37.9)">C11</text>
<text x="211.2" y="37.9" transform="rotate(-90 211.2 37.9)">C12</text>
<text x="213" y="37.9" transform="rotate(-90 213 37.9)">C13</text>
<text x="153.3" y="42.3">A3</text>
<text x="153.3" y="44.1">A4</text>
<text x="153.3" y="45.8">A5</text>
<text x="153.3" y="47.6">B2</text>
<text x="219.9" y="47.6">C14</text>
<text x="153.3" y="49.4">B3</text>
<text x="153.3" y="51.2">B4</text>
<text x="153.3" y="53">B5</text>
<text x="219.9" y="49.4">D1</text>
<text x="219.9" y="51.2">D2</text>
<text x="219.9" y="53">D3</text>
<text x="153" y="58.3">M5</text>
<text x="153.3" y="54.7">B6</text>
<text x="219.9" y="54.7">D4</text>
<text x="219.9" y="56.5">D12</text>
<text x="219.9" y="58.3">D13</text>
<text x="229.4" y="55.5">GND</text>
<text x="153" y="60.1">M6</text>
<text x="153.2" y="63.6">H5</text>
<text x="219.9" y="60.1">D14</text>
<text x="219.9" y="61.8">E1</text>
<text x="219.9" y="63.6">E2</text>
<text x="219.9" y="65.4">E3</text>
<text x="153.3" y="67.2">K5</text>
<text x="219.9" y="67.2">E12</text>
<text x="219.9" y="69">E13</text>
<text x="219.9" y="70.7">E14</text>
<text x="153.3" y="72.5">A7</text>
<text x="153.3" y="74.3">E5</text>
<text x="153.3" y="76.1">E8</text>
<text x="153.3" y="77.9">E9</text>
<text x="219.9" y="72.5">F1</text>
<text x="219.9" y="74.3">F2</text>
<text x="219.9" y="76.1">F3</text>
<text x="219.9" y="77.9">F12</text>
<text x="152.4" y="79.6">E10</text>
<text x="152.5" y="81.4">F10</text>
<text x="153.1" y="83.2">G3</text>
<text x="219.9" y="79.6">F13</text>
<text x="219.9" y="81.4">F14</text>
<text x="219.9" y="83.2">G1</text>
<text x="152.2" y="85">G10</text>
<text x="153.3" y="86.7">K6</text>
<text x="153.3" y="88.5">K7</text>
<text x="219.9" y="85">G2</text>
<text x="219.9" y="86.7">G12</text>
<text x="219.9" y="88.5">G13</text>
<text x="135.1" y="93.9">VDD_SYS_3.3V</text>
<text x="152.4" y="90.3">K10</text>
<text x="152.4" y="93.9">P10</text>
<text x="153.3" y="92.1">P7</text>
<text x="219.9" y="90.3">G14</text>
<text x="219.9" y="92.1">H1</text>
<text x="219.9" y="93.9">H2</text>
<text x="219.9" y="95.6">H3</text>
<text x="152.7" y="101">J10</text>
<text x="153.3" y="97.4">E6</text>
<text x="153.4" y="99.2">F5</text>
<text x="219.9" y="97.4">H12</text>
<text x="219.9" y="99.2">H13</text>
<text x="219.9" y="101">H14</text>
<text x="153.2" y="106.3">C6</text>
<text x="153.3" y="102.7">K9</text>
<text x="219.9" y="102.7">J1</text>
<text x="219.9" y="104.5">J2</text>
<text x="219.9" y="106.3">J3</text>
<text x="33.8" y="113.5">VDD_SYS_3.3V</text>
<text x="69.3" y="113.5">VDD_SYS_3.3V</text>
<text x="153" y="108.1">M4</text>
<text x="153.2" y="109.9">N4</text>
<text x="153.3" y="111.6">P3</text>
<text x="153.3" y="113.4">P5</text>
<text x="219.9" y="108.1">J12</text>
<text x="219.9" y="109.9">J13</text>
<text x="219.9" y="111.6">J14</text>
<text x="219.9" y="113.4">K1</text>
<text x="153.2" y="117">C2</text>
<text x="219.9" y="115.2">K2</text>
<text x="219.9" y="117">K3</text>
<text x="219.9" y="118.7">K12</text>
<text x="153.2" y="125.9">C4</text>
<text x="153.3" y="124.1">A6</text>
<text x="219.9" y="120.5">K13</text>
<text x="219.9" y="122.3">K14</text>
<text x="219.9" y="124.1">L1</text>
<text x="219.9" y="125.9">L2</text>
<text x="35.6" y="131.2">GND</text>
<text x="71.1" y="131.2">GND</text>
<text x="152.3" y="131.2">H10</text>
<text x="153.1" y="129.4">G5</text>
<text x="153.3" y="127.6">E7</text>
<text x="219.9" y="127.6">L3</text>
<text x="219.9" y="129.4">L12</text>
<text x="219.9" y="131.2">L13</text>
<text x="120.9" y="134.8">GND</text>
<text x="153.2" y="136.5">N2</text>
<text x="153.3" y="134.7">K8</text>
<text x="153.6" y="133">J5</text>
<text x="219.9" y="133">L14</text>
<text x="219.9" y="134.7">M1</text>
<text x="219.9" y="136.5">M2</text>
<text x="153.2" y="138.3">N5</text>
<text x="153.3" y="140.1">P4</text>
<text x="153.3" y="141.9">P6</text>
<text x="219.9" y="138.3">M3</text>
<text x="145.8" y="149">GND</text>
<text x="163.2" y="149.9" transform="rotate(-90 163.2 149.9)">P14</text>
<text x="165" y="149.9" transform="rotate(-90 165 149.9)">P13</text>
<text x="166.8" y="149.9" transform="rotate(-90 166.8 149.9)">P12</text>
<text x="168.5" y="149.9" transform="rotate(-90 168.5 149.9)">P11</text>
<text x="170.3" y="149" transform="rotate(-90 170.3 149)">P9</text>
<text x="172.1" y="149" transform="rotate(-90 172.1 149)">P8</text>
<text x="173.9" y="149" transform="rotate(-90 173.9 149)">P2</text>
<text x="175.7" y="149" transform="rotate(-90 175.7 149)">P1</text>
<text x="177.4" y="150" transform="rotate(-90 177.4 150)">N14</text>
<text x="179.2" y="150" transform="rotate(-90 179.2 150)">N13</text>
<text x="181" y="150" transform="rotate(-90 181 150)">N12</text>
<text x="182.8" y="150" transform="rotate(-90 182.8 150)">N11</text>
<text x="184.5" y="150" transform="rotate(-90 184.5 150)">N10</text>
<text x="186.3" y="149.1" transform="rotate(-90 186.3 149.1)">N9</text>
<text x="188.1" y="149.1" transform="rotate(-90 188.1 149.1)">N8</text>
<text x="189.9" y="149.1" transform="rotate(-90 189.9 149.1)">N7</text>
<text x="191.7" y="149.1" transform="rotate(-90 191.7 149.1)">N6</text>
<text x="193.4" y="149.1" transform="rotate(-90 193.4 149.1)">N3</text>
<text x="195.2" y="149.1" transform="rotate(-90 195.2 149.1)">N1</text>
<text x="205.9" y="149.3" transform="rotate(-90 205.9 149.3)">M9</text>
<text x="207.7" y="149.3" transform="rotate(-90 207.7 149.3)">M8</text>
<text x="209.4" y="149.3" transform="rotate(-90 209.4 149.3)">M7</text>
<text x="197" y="150.2" transform="rotate(-90 197 150.2)">M14</text>
<text x="198.8" y="150.2" transform="rotate(-90 198.8 150.2)">M13</text>
<text x="200.6" y="150.2" transform="rotate(-90 200.6 150.2)">M12</text>
<text x="202.3" y="150.2" transform="rotate(-90 202.3 150.2)">M11</text>
<text x="204.1" y="150.2" transform="rotate(-90 204.1 150.2)">M10</text>
<text x="170.7" y="159.7">GND</text>
<text x="229.9" y="196.7">NanoPi NEO Air</text>
<text x="228.1" y="200.4">Size</text>
<text x="229.9" y="202.2">A3</text>
<text x="235.2" y="200.4">Document</text>
<text x="235.3" y="202.2">13:eMMC</text>
<text x="243.7" y="200.4">Number</text>
<text x="285" y="200.4">Rev</text>
<text x="285" y="202.9">V1.1 1708</text>
<text x="228.1" y="205.7">Date:</text>
<text x="237.4" y="205.7">Friday, October 13, 2017</text>
<text x="263.7" y="205.7">Sheet</text>
<text x="272.6" y="205.7">12</text>
<text x="277.9" y="205.7">o f</text>
<text x="283.3" y="205.7">13</text>
</g>
<g font-size="1.6" fill="#000080">
<text x="136.2" y="28.1">R23</text>
<text x="136.2" y="30.2">10K</text>
<text x="156.5" y="37">U2</text>
<text x="39.1" y="120.6">C51</text>
<text x="39.1" y="122.3">1uF</text>
<text x="46.2" y="120.6">C53</text>
<text x="46.2" y="122.3">100nF</text>
<text x="56.9" y="120.6">C16</text>
<text x="56.9" y="122.3">100nF</text>
<text x="74.7" y="120.6">C49</text>
<text x="74.7" y="122.3">1uF</text>
<text x="83.6" y="120.6">C44</text>
<text x="83.6" y="122.3">100nF</text>
<text x="92.5" y="120.6">C46</text>
<text x="92.5" y="122.3">100nF</text>
<text x="124.5" y="122.3">C48</text>
<text x="124.5" y="124.1">1uF</text>
<text x="133.4" y="122.3">C54</text>
<text x="133.4" y="124.1">100nF</text>
<text x="213.4" y="149">KLM8G1YEMD-B031</text>
</g>
<g font-size="1.6" fill="#f00">
<text x="139.2" y="28.8">[5,12]</text>
<text x="145.3" y="28.8">eMMC-D5</text>
<text x="137.5" y="32.4">[5,12]</text>
<text x="137.5" y="30.6">[5,12]</text>
<text x="143.5" y="32.4">eMMC-D4</text>
<text x="143.5" y="30.6">eMMC-D3</text>
<text x="219" y="30.6">eMMC-D6</text>
<text x="228.1" y="30.6">[5,12]</text>
<text x="107.7" y="43.1">[5]</text>
<text x="107.7" y="44.8">[5]</text>
<text x="107.7" y="46.6">[5]</text>
<text x="111.5" y="43.1">eMMC-D0</text>
<text x="111.5" y="44.8">eMMC-D1</text>
<text x="111.5" y="46.6">eMMC-D2</text>
<text x="105.5" y="48.4">[5,12]</text>
<text x="105.5" y="50.2">[5,12]</text>
<text x="105.5" y="51.9">[5,12]</text>
<text x="105.5" y="53.7">[5,12]</text>
<text x="111.5" y="48.4">eMMC-D3</text>
<text x="111.5" y="50.2">eMMC-D4</text>
<text x="111.5" y="51.9">eMMC-D5</text>
<text x="111.5" y="53.7">eMMC-D6</text>
<text x="231.5" y="51.9">eMMC-D5</text>
<text x="231.5" y="50.2">eMMC-D5</text>
<text x="240.6" y="51.9">[5,12]</text>
<text x="240.6" y="50.2">[5,12]</text>
<text x="105.5" y="55.5">[5,12]</text>
<text x="106.1" y="59.1">[5]</text>
<text x="109.9" y="59.1">eMMC-CMD</text>
<text x="111.5" y="55.5">eMMC-D7</text>
<text x="106.7" y="60.8">[5]</text>
<text x="110.4" y="60.8">eMMC-CLK</text>
<text x="106.7" y="67.9">[5]</text>
<text x="110.4" y="67.9">eMMC-RST</text>
<text x="119.7" y="73.3">[5,12]</text>
<text x="125.7" y="73.3">eMMC-D7</text>
</g>
<g font-size="1.6" fill="#004080">
<text x="157.4" y="43.4">DAT0</text>
<text x="157.4" y="45.2">DAT1</text>
<text x="157.4" y="46.9">DAT2</text>
<text x="166.1" y="43.3" transform="rotate(-90 166.1 43.3)">NC1</text>
<text x="167.9" y="43.3" transform="rotate(-90 167.9 43.3)">NC2</text>
<text x="169.7" y="43.3" transform="rotate(-90 169.7 43.3)">NC3</text>
<text x="171.5" y="43.3" transform="rotate(-90 171.5 43.3)">NC4</text>
<text x="173.2" y="43.3" transform="rotate(-90 173.2 43.3)">NC5</text>
<text x="175" y="43.3" transform="rotate(-90 175 43.3)">NC6</text>
<text x="176.8" y="43.3" transform="rotate(-90 176.8 43.3)">NC7</text>
<text x="178.6" y="43.3" transform="rotate(-90 178.6 43.3)">NC8</text>
<text x="180.4" y="43.3" transform="rotate(-90 180.4 43.3)">NC9</text>
<text x="182.1" y="44.2" transform="rotate(-90 182.1 44.2)">NC10</text>
<text x="183.9" y="44.2" transform="rotate(-90 183.9 44.2)">NC11</text>
<text x="185.7" y="44.2" transform="rotate(-90 185.7 44.2)">NC12</text>
<text x="187.5" y="44.2" transform="rotate(-90 187.5 44.2)">NC13</text>
<text x="189.2" y="44.2" transform="rotate(-90 189.2 44.2)">NC14</text>
<text x="191" y="44.2" transform="rotate(-90 191 44.2)">NC15</text>
<text x="192.8" y="44.2" transform="rotate(-90 192.8 44.2)">NC16</text>
<text x="194.6" y="44.2" transform="rotate(-90 194.6 44.2)">NC17</text>
<text x="196.4" y="44.2" transform="rotate(-90 196.4 44.2)">NC18</text>
<text x="198.1" y="44.2" transform="rotate(-90 198.1 44.2)">NC19</text>
<text x="199.9" y="44.2" transform="rotate(-90 199.9 44.2)">NC20</text>
<text x="201.7" y="44.2" transform="rotate(-90 201.7 44.2)">NC21</text>
<text x="203.5" y="44.2" transform="rotate(-90 203.5 44.2)">NC22</text>
<text x="205.3" y="44.2" transform="rotate(-90 205.3 44.2)">NC23</text>
<text x="207" y="44.2" transform="rotate(-90 207 44.2)">NC24</text>
<text x="208.8" y="44.2" transform="rotate(-90 208.8 44.2)">NC25</text>
<text x="210.6" y="44.2" transform="rotate(-90 210.6 44.2)">NC26</text>
<text x="212.4" y="44.2" transform="rotate(-90 212.4 44.2)">NC27</text>
<text x="214.1" y="44.2" transform="rotate(-90 214.1 44.2)">NC28</text>
<text x="157.4" y="48.7">DAT3</text>
<text x="157.4" y="50.5">DAT4</text>
<text x="157.4" y="52.3">DAT5</text>
<text x="213.8" y="48.7">NC29</text>
<text x="213.8" y="50.5">NC30</text>
<text x="213.8" y="52.3">NC31</text>
<text x="157.4" y="54.1">DAT6</text>
<text x="157.4" y="55.8">DAT7</text>
<text x="157.4" y="59.4">CMD</text>
<text x="213.8" y="54.1">NC32</text>
<text x="213.8" y="55.8">NC33</text>
<text x="213.8" y="57.6">NC34</text>
<text x="213.8" y="59.4">NC35</text>
<text x="157.4" y="64.7">Data Strobe</text>
<text x="157.4" y="61.2">CLK</text>
<text x="213.8" y="61.2">NC36</text>
<text x="213.8" y="63">NC37</text>
<text x="213.8" y="64.7">NC38</text>
<text x="157.4" y="68.3">RSTN</text>
<text x="213.8" y="66.5">NC39</text>
<text x="213.8" y="68.3">NC40</text>
<text x="213.8" y="70.1">NC41</text>
<text x="213.8" y="71.8">NC42</text>
<text x="157.4" y="73.6">RFU1</text>
<text x="157.4" y="75.4">RFU2</text>
<text x="157.4" y="77.2">FRU3</text>
<text x="213.8" y="73.6">NC43</text>
<text x="213.8" y="75.4">NC44</text>
<text x="213.8" y="77.2">NC45</text>
<text x="157.4" y="79">RFU4</text>
<text x="157.4" y="80.7">RFU5</text>
<text x="157.4" y="82.5">RFU6</text>
<text x="213.8" y="79">NC46</text>
<text x="213.8" y="80.7">NC47</text>
<text x="213.8" y="82.5">NC48</text>
<text x="157.4" y="84.3">RFU7</text>
<text x="157.4" y="86.1">RFU8</text>
<text x="157.4" y="87.8">RFU9</text>
<text x="157.4" y="89.6">RFU10</text>
<text x="213.8" y="84.3">NC49</text>
<text x="213.8" y="86.1">NC50</text>
<text x="213.8" y="87.8">NC51</text>
<text x="213.8" y="89.6">NC52</text>
<text x="157.4" y="91.4">RFU11</text>
<text x="157.4" y="93.2">RFU12</text>
<text x="157.4" y="95">RFU13</text>
<text x="213.8" y="91.4">NC53</text>
<text x="213.8" y="93.2">NC54</text>
<text x="213.8" y="95">NC55</text>
<text x="157.4" y="98.5">VDDF</text>
<text x="157.4" y="100.3">VDDF</text>
<text x="213.8" y="96.7">NC56</text>
<text x="213.8" y="98.5">NC57</text>
<text x="213.8" y="100.3">NC58</text>
<text x="157.4" y="107.4">VDD</text>
<text x="157.4" y="102.1">VDDF</text>
<text x="157.4" y="103.8">VDDF</text>
<text x="213.8" y="102.1">NC59</text>
<text x="213.8" y="103.8">NC60</text>
<text x="213.8" y="105.6">NC61</text>
<text x="213.8" y="107.4">NC62</text>
<text x="157.4" y="109.2">VDD</text>
<text x="157.4" y="111">VDD</text>
<text x="157.4" y="112.7">VDD</text>
<text x="213.8" y="109.2">NC63</text>
<text x="213.8" y="111">NC64</text>
<text x="213.8" y="112.7">NC65</text>
<text x="157.4" y="118.1">VDDI</text>
<text x="157.4" y="114.5">VDD</text>
<text x="213.8" y="114.5">NC67</text>
<text x="213.8" y="116.3">NC68</text>
<text x="213.8" y="118.1">NC69</text>
<text x="213.8" y="119.8">NC70</text>
<text x="157.4" y="125.2">Vss</text>
<text x="213.8" y="121.6">NC71</text>
<text x="213.8" y="123.4">NC72</text>
<text x="213.8" y="125.2">NC73</text>
<text x="157.4" y="127">Vss</text>
<text x="157.4" y="128.7">Vss</text>
<text x="157.4" y="130.5">Vss</text>
<text x="213.8" y="127">NC74</text>
<text x="213.8" y="128.7">NC75</text>
<text x="213.8" y="130.5">NC76</text>
<text x="157.4" y="132.3">Vss</text>
<text x="157.4" y="134.1">Vss</text>
<text x="157.4" y="135.8">Vss</text>
<text x="157.4" y="137.6">Vss</text>
<text x="213.8" y="132.3">NC77</text>
<text x="213.8" y="134.1">NC78</text>
<text x="213.8" y="135.8">NC79</text>
<text x="213.8" y="137.6">NC80</text>
<text x="157.4" y="139.4">Vss</text>
<text x="157.4" y="141.2">Vss</text>
<text x="157.4" y="143">Vss</text>
<text x="213.8" y="139.4">NC81</text>
<text x="164.4" y="144.9" transform="rotate(-90 164.4 144.9)">NC108</text>
<text x="166.1" y="144.9" transform="rotate(-90 166.1 144.9)">NC107</text>
<text x="167.9" y="144.9" transform="rotate(-90 167.9 144.9)">NC106</text>
<text x="169.7" y="144.9" transform="rotate(-90 169.7 144.9)">NC105</text>
<text x="171.5" y="144.9" transform="rotate(-90 171.5 144.9)">NC104</text>
<text x="173.2" y="144.9" transform="rotate(-90 173.2 144.9)">NC103</text>
<text x="175" y="144.9" transform="rotate(-90 175 144.9)">NC102</text>
<text x="176.8" y="144.9" transform="rotate(-90 176.8 144.9)">NC101</text>
<text x="178.6" y="144.9" transform="rotate(-90 178.6 144.9)">NC100</text>
<text x="180.4" y="144.9" transform="rotate(-90 180.4 144.9)">NC99</text>
<text x="182.1" y="144.9" transform="rotate(-90 182.1 144.9)">NC98</text>
<text x="183.9" y="144.9" transform="rotate(-90 183.9 144.9)">NC97</text>
<text x="185.7" y="144.9" transform="rotate(-90 185.7 144.9)">NC96</text>
<text x="187.5" y="144.9" transform="rotate(-90 187.5 144.9)">NC95</text>
<text x="189.2" y="144.9" transform="rotate(-90 189.2 144.9)">NC94</text>
<text x="191" y="144.9" transform="rotate(-90 191 144.9)">NC93</text>
<text x="192.8" y="144.9" transform="rotate(-90 192.8 144.9)">NC92</text>
<text x="194.6" y="144.9" transform="rotate(-90 194.6 144.9)">NC91</text>
<text x="196.4" y="144.9" transform="rotate(-90 196.4 144.9)">NC90</text>
<text x="198.1" y="144.9" transform="rotate(-90 198.1 144.9)">NC89</text>
<text x="199.9" y="144.9" transform="rotate(-90 199.9 144.9)">NC88</text>
<text x="201.7" y="144.9" transform="rotate(-90 201.7 144.9)">NC87</text>
<text x="203.5" y="144.9" transform="rotate(-90 203.5 144.9)">NC86</text>
<text x="205.3" y="144.9" transform="rotate(-90 205.3 144.9)">NC85</text>
<text x="207" y="144.9" transform="rotate(-90 207 144.9)">NC84</text>
<text x="208.8" y="144.9" transform="rotate(-90 208.8 144.9)">NC83</text>
<text x="210.6" y="144.9" transform="rotate(-90 210.6 144.9)">NC82</text>
</g>
<g font-size="1.3">
<text x="30.8" y="1.3">5</text>
<text x="88.8" y="1.3">4</text>
<text x="146.9" y="1.3">3</text>
<text x="205" y="1.3">2</text>
<text x="263.1" y="1.3">1</text>
<text x=".5" y="28.4">D</text>
<text x="292.6" y="28.4">D</text>
<text x=".5" y="79.5">C</text>
<text x="292.6" y="79.5">C</text>
<text x=".5" y="130.6">B</text>
<text x="292.6" y="130.6">B</text>
<text x=".5" y="181.7">A</text>
<text x="292.6" y="181.7">A</text>
<text x="30.8" y="207.4">5</text>
<text x="88.8" y="207.4">4</text>
<text x="146.9" y="207.4">3</text>
<text x="205" y="207.4">2</text>
<text x="263.1" y="207.4">1</text>
</g>
</svg>
